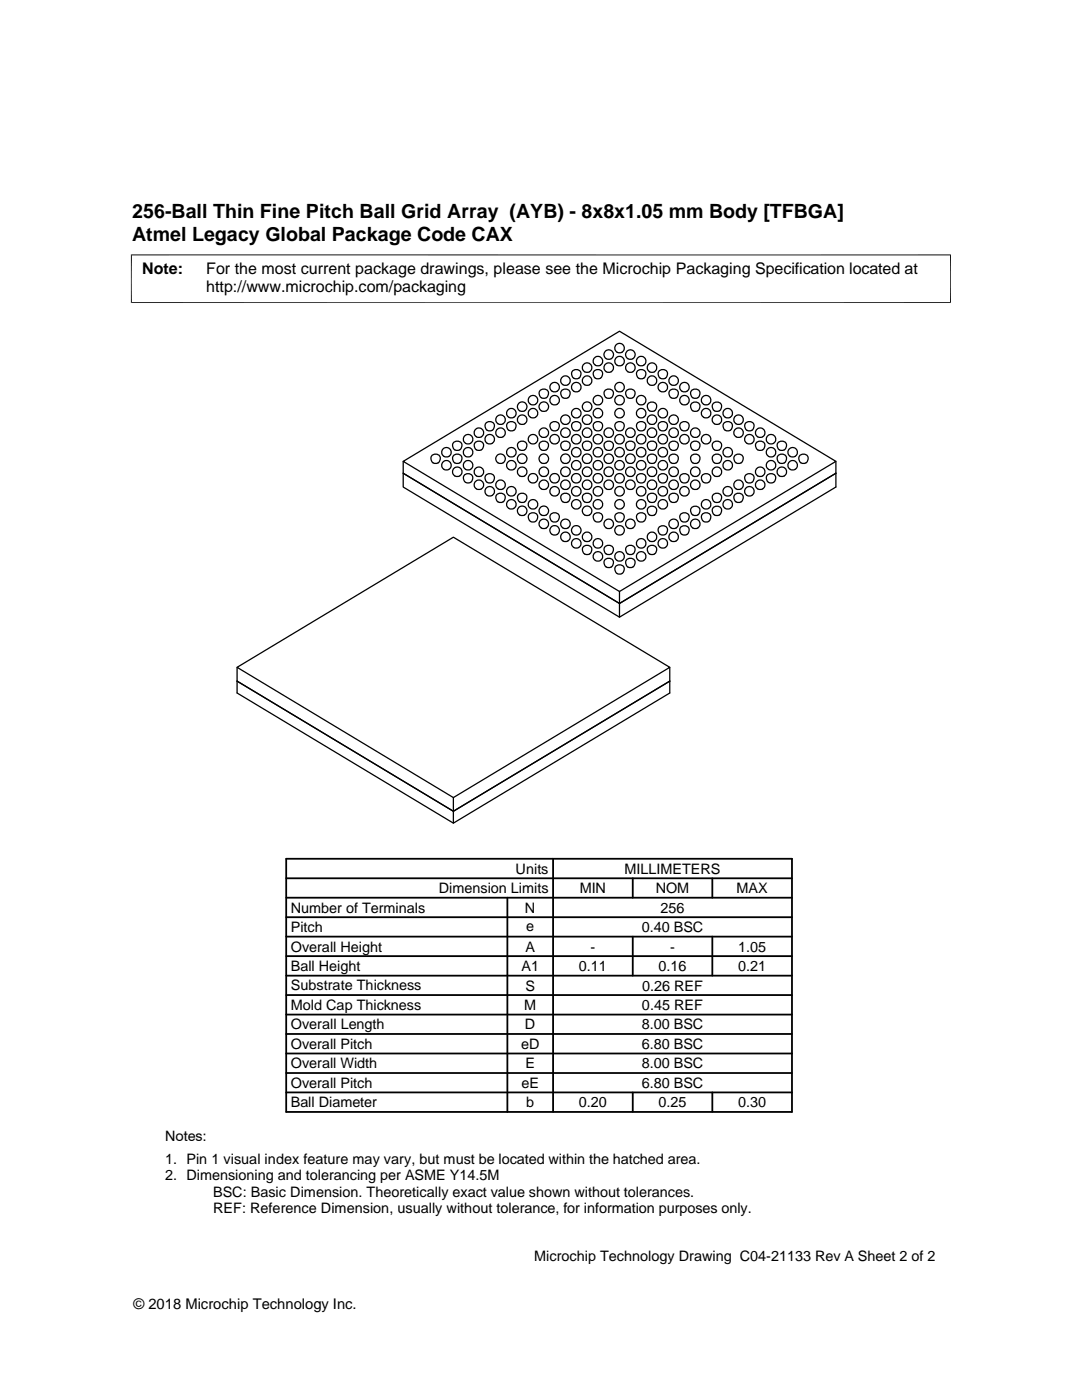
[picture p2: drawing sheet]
<svg xmlns="http://www.w3.org/2000/svg" width="216mm" height="279mm" viewBox="0 0 216 279" stroke-linecap="round" stroke-linejoin="round" font-family="sans-serif">
<g fill="none" stroke="#000" stroke-width=".25">
<path d="M111.2 78.1a.96 .96 0 0 0 0-1.7 .96 .96 0 0 0-1.5 .8 .96 .96 0 0 0 1.4 .9h.1M80.5 92.1l43.1-26 43.2 26-43.2 25.9zM111.2 80.7a.96 .96 0 0 0 0-1.7 .96 .96 0 0 0-1.5 .8 .96 .96 0 0 0 1.4 .9h.1M111.2 88.5a.95 .95 0 0 1-1.5-.7 .95 .95 0 0 1 1.2-1 .95 .95 0 0 1 .5 1.5l-.2 .2M166.8 92.1v5.1l-43.2 26-43.1-26v-2.8l43.1 26 43.2-26-43.2 26-43.1-26v-2.3M123.6 118v5.2M47.3 133.2l43.2-26 43.1 26-43.1 26zM47.3 135.9l43.2 26 43.1-26M47.3 133.2v5.1l43.2 26 43.1-26v-5.1M90.5 159.2v5.1"/>
<circle cx="106.4" cy="79.9" r=".96"/>
<circle cx="108.5" cy="78.6" r=".94"/>
<circle cx="112.8" cy="76" r=".96"/>
<circle cx="112.8" cy="78.6" r=".94"/>
<circle cx="115" cy="74.7" r=".94"/>
<circle cx="115" cy="77.3" r=".95"/>
<circle cx="117.1" cy="76" r=".96"/>
<circle cx="117.1" cy="73.4" r=".95"/>
<circle cx="119.3" cy="72.1" r=".96"/>
<circle cx="119.3" cy="74.7" r=".94"/>
<circle cx="119.3" cy="79.9" r=".96"/>
<circle cx="121.5" cy="78.6" r=".94"/>
<circle cx="121.5" cy="73.4" r=".95"/>
<circle cx="121.5" cy="70.8" r=".95"/>
<circle cx="123.6" cy="72.1" r=".96"/>
<circle cx="123.6" cy="69.5" r=".96"/>
<circle cx="123.6" cy="79.9" r=".96"/>
<circle cx="123.6" cy="77.3" r=".95"/>
<circle cx="125.8" cy="78.6" r=".94"/>
<circle cx="125.8" cy="73.4" r=".95"/>
<circle cx="125.8" cy="70.8" r=".95"/>
<circle cx="127.9" cy="72.1" r=".96"/>
<circle cx="127.9" cy="79.9" r=".96"/>
<circle cx="127.9" cy="74.7" r=".94"/>
<circle cx="130.1" cy="76" r=".96"/>
<circle cx="130.1" cy="73.4" r=".95"/>
<circle cx="132.3" cy="74.7" r=".94"/>
<circle cx="132.3" cy="77.3" r=".95"/>
<circle cx="134.4" cy="76" r=".96"/>
<circle cx="134.4" cy="78.6" r=".94"/>
<circle cx="136.6" cy="79.9" r=".96"/>
<circle cx="136.6" cy="77.3" r=".95"/>
<circle cx="138.7" cy="78.6" r=".94"/>
<circle cx="140.9" cy="79.9" r=".96"/>
<circle cx="86.9" cy="91.6" r=".95"/>
<circle cx="89.1" cy="92.9" r=".96"/>
<circle cx="89.1" cy="90.3" r=".96"/>
<circle cx="91.2" cy="91.6" r=".95"/>
<circle cx="91.2" cy="89" r=".94"/>
<circle cx="91.2" cy="94.2" r=".95"/>
<circle cx="93.4" cy="92.9" r=".96"/>
<circle cx="93.4" cy="95.5" r=".94"/>
<circle cx="93.4" cy="90.3" r=".96"/>
<circle cx="93.4" cy="87.7" r=".95"/>
<circle cx="95.6" cy="96.7" r=".96"/>
<circle cx="95.6" cy="86.4" r=".96"/>
<circle cx="95.6" cy="89" r=".94"/>
<circle cx="95.6" cy="94.2" r=".95"/>
<circle cx="97.7" cy="95.5" r=".94"/>
<circle cx="97.7" cy="85.1" r=".94"/>
<circle cx="97.7" cy="98.1" r=".95"/>
<circle cx="97.7" cy="87.7" r=".95"/>
<circle cx="99.9" cy="96.7" r=".96"/>
<circle cx="99.9" cy="86.4" r=".96"/>
<circle cx="99.9" cy="99.4" r=".94"/>
<circle cx="99.9" cy="83.8" r=".95"/>
<circle cx="99.9" cy="91.6" r=".95"/>
<circle cx="102" cy="92.9" r=".96"/>
<circle cx="102" cy="82.5" r=".96"/>
<circle cx="102" cy="90.3" r=".96"/>
<circle cx="102" cy="85.1" r=".94"/>
<circle cx="102" cy="98.1" r=".95"/>
<circle cx="104.2" cy="99.4" r=".94"/>
<circle cx="104.2" cy="89" r=".94"/>
<circle cx="104.2" cy="94.2" r=".95"/>
<circle cx="104.2" cy="83.8" r=".95"/>
<circle cx="104.2" cy="91.6" r=".95"/>
<circle cx="104.2" cy="81.2" r=".95"/>
<circle cx="106.3" cy="82.5" r=".96"/>
<circle cx="106.4" cy="87.7" r=".95"/>
<circle cx="106.4" cy="95.5" r=".95"/>
<circle cx="108.5" cy="96.7" r=".96"/>
<circle cx="108.5" cy="86.4" r=".96"/>
<circle cx="108.5" cy="89" r=".94"/>
<circle cx="108.5" cy="94.2" r=".95"/>
<circle cx="108.5" cy="91.6" r=".95"/>
<circle cx="108.5" cy="81.2" r=".95"/>
<circle cx="110.7" cy="85.1" r=".94"/>
<circle cx="110.7" cy="98.1" r=".95"/>
<circle cx="110.7" cy="95.5" r=".95"/>
<circle cx="112.8" cy="96.7" r=".96"/>
<circle cx="112.8" cy="86.4" r=".96"/>
<circle cx="112.8" cy="99.4" r=".94"/>
<circle cx="112.8" cy="89" r=".94"/>
<circle cx="112.8" cy="94.2" r=".95"/>
<circle cx="112.8" cy="83.8" r=".95"/>
<circle cx="112.8" cy="91.6" r=".95"/>
<circle cx="115" cy="92.9" r=".96"/>
<circle cx="115" cy="82.5" r=".96"/>
<circle cx="115" cy="90.3" r=".96"/>
<circle cx="115" cy="85.1" r=".94"/>
<circle cx="115" cy="98.1" r=".95"/>
<circle cx="115" cy="87.7" r=".95"/>
<circle cx="115" cy="95.5" r=".95"/>
<circle cx="117.1" cy="96.7" r=".96"/>
<circle cx="117.1" cy="86.4" r=".96"/>
<circle cx="117.1" cy="99.4" r=".94"/>
<circle cx="117.1" cy="89" r=".94"/>
<circle cx="117.1" cy="94.2" r=".95"/>
<circle cx="117.1" cy="83.8" r=".95"/>
<circle cx="117.2" cy="91.6" r=".95"/>
<circle cx="117.2" cy="81.2" r=".95"/>
<circle cx="119.3" cy="92.9" r=".96"/>
<circle cx="119.3" cy="82.5" r=".96"/>
<circle cx="119.3" cy="90.3" r=".96"/>
<circle cx="119.3" cy="85.1" r=".94"/>
<circle cx="119.3" cy="98.1" r=".95"/>
<circle cx="119.3" cy="87.7" r=".95"/>
<circle cx="119.3" cy="95.5" r=".95"/>
<circle cx="121.5" cy="96.7" r=".96"/>
<circle cx="121.5" cy="86.4" r=".96"/>
<circle cx="121.5" cy="89" r=".94"/>
<circle cx="121.5" cy="94.2" r=".95"/>
<circle cx="121.5" cy="91.6" r=".95"/>
<circle cx="123.6" cy="92.9" r=".96"/>
<circle cx="123.6" cy="82.5" r=".96"/>
<circle cx="123.6" cy="90.3" r=".96"/>
<circle cx="123.6" cy="85.1" r=".94"/>
<circle cx="123.6" cy="98.1" r=".95"/>
<circle cx="123.6" cy="87.7" r=".95"/>
<circle cx="123.6" cy="95.5" r=".95"/>
<circle cx="125.8" cy="96.7" r=".96"/>
<circle cx="125.8" cy="86.4" r=".96"/>
<circle cx="125.8" cy="89" r=".94"/>
<circle cx="125.8" cy="94.2" r=".95"/>
<circle cx="125.8" cy="91.6" r=".95"/>
<circle cx="127.9" cy="92.9" r=".96"/>
<circle cx="127.9" cy="82.5" r=".96"/>
<circle cx="127.9" cy="95.5" r=".94"/>
<circle cx="127.9" cy="90.3" r=".96"/>
<circle cx="127.9" cy="85.1" r=".94"/>
<circle cx="127.9" cy="98.1" r=".95"/>
<circle cx="127.9" cy="87.7" r=".95"/>
<circle cx="130.1" cy="96.7" r=".96"/>
<circle cx="130.1" cy="86.4" r=".96"/>
<circle cx="130.1" cy="81.2" r=".95"/>
<circle cx="130.1" cy="99.4" r=".94"/>
<circle cx="130.1" cy="91.6" r=".95"/>
<circle cx="130.1" cy="89" r=".94"/>
<circle cx="130.1" cy="94.2" r=".95"/>
<circle cx="130.1" cy="83.8" r=".95"/>
<circle cx="132.3" cy="82.5" r=".96"/>
<circle cx="132.3" cy="92.9" r=".96"/>
<circle cx="132.3" cy="95.5" r=".94"/>
<circle cx="132.3" cy="90.3" r=".96"/>
<circle cx="132.3" cy="85.1" r=".94"/>
<circle cx="132.3" cy="98.1" r=".95"/>
<circle cx="132.3" cy="87.7" r=".95"/>
<circle cx="134.4" cy="96.7" r=".96"/>
<circle cx="134.4" cy="86.4" r=".96"/>
<circle cx="134.4" cy="99.4" r=".94"/>
<circle cx="134.4" cy="91.6" r=".95"/>
<circle cx="134.4" cy="89" r=".94"/>
<circle cx="134.4" cy="83.8" r=".95"/>
<circle cx="134.4" cy="94.2" r=".95"/>
<circle cx="136.6" cy="85.1" r=".94"/>
<circle cx="136.6" cy="95.5" r=".95"/>
<circle cx="136.6" cy="98.1" r=".95"/>
<circle cx="136.6" cy="87.7" r=".95"/>
<circle cx="138.7" cy="86.4" r=".96"/>
<circle cx="138.7" cy="96.7" r=".96"/>
<circle cx="138.7" cy="81.2" r=".95"/>
<circle cx="138.7" cy="91.6" r=".95"/>
<circle cx="138.7" cy="89" r=".94"/>
<circle cx="138.7" cy="94.2" r=".95"/>
<circle cx="140.9" cy="82.5" r=".96"/>
<circle cx="140.9" cy="95.5" r=".95"/>
<circle cx="140.9" cy="87.7" r=".95"/>
<circle cx="143.1" cy="89" r=".94"/>
<circle cx="143.1" cy="81.2" r=".95"/>
<circle cx="143.1" cy="99.4" r=".94"/>
<circle cx="143.1" cy="91.6" r=".95"/>
<circle cx="143.1" cy="83.8" r=".95"/>
<circle cx="143.1" cy="94.2" r=".95"/>
<circle cx="145.2" cy="82.5" r=".96"/>
<circle cx="145.2" cy="92.9" r=".96"/>
<circle cx="145.2" cy="90.3" r=".96"/>
<circle cx="145.2" cy="85.1" r=".94"/>
<circle cx="145.2" cy="98.1" r=".95"/>
<circle cx="147.4" cy="86.4" r=".96"/>
<circle cx="147.4" cy="96.7" r=".96"/>
<circle cx="147.4" cy="91.6" r=".95"/>
<circle cx="147.4" cy="99.4" r=".94"/>
<circle cx="147.4" cy="83.8" r=".95"/>
<circle cx="149.5" cy="85.1" r=".94"/>
<circle cx="149.5" cy="95.5" r=".95"/>
<circle cx="149.5" cy="87.7" r=".95"/>
<circle cx="149.5" cy="98.1" r=".95"/>
<circle cx="151.7" cy="86.4" r=".96"/>
<circle cx="151.7" cy="96.7" r=".96"/>
<circle cx="151.7" cy="89" r=".94"/>
<circle cx="151.7" cy="94.2" r=".95"/>
<circle cx="153.8" cy="92.9" r=".96"/>
<circle cx="153.8" cy="95.5" r=".94"/>
<circle cx="153.8" cy="90.3" r=".96"/>
<circle cx="153.9" cy="87.7" r=".95"/>
<circle cx="156" cy="91.6" r=".95"/>
<circle cx="156" cy="89" r=".94"/>
<circle cx="156" cy="94.2" r=".95"/>
<circle cx="158.2" cy="92.9" r=".96"/>
<circle cx="158.2" cy="90.3" r=".96"/>
<circle cx="160.3" cy="91.6" r=".95"/>
<circle cx="102" cy="100.6" r=".95"/>
<circle cx="104.2" cy="102" r=".95"/>
<circle cx="106.4" cy="103.3" r=".94"/>
<circle cx="106.4" cy="100.6" r=".95"/>
<circle cx="108.5" cy="104.6" r=".95"/>
<circle cx="108.5" cy="102" r=".95"/>
<circle cx="110.7" cy="103.3" r=".94"/>
<circle cx="110.7" cy="105.8" r=".95"/>
<circle cx="112.8" cy="107.1" r=".96"/>
<circle cx="112.8" cy="104.6" r=".95"/>
<circle cx="115" cy="100.6" r=".95"/>
<circle cx="115" cy="108.4" r=".95"/>
<circle cx="115" cy="105.8" r=".95"/>
<circle cx="117.1" cy="107.1" r=".96"/>
<circle cx="117.1" cy="109.8" r=".94"/>
<circle cx="117.2" cy="102" r=".95"/>
<circle cx="119.3" cy="111" r=".95"/>
<circle cx="119.3" cy="103.3" r=".94"/>
<circle cx="119.3" cy="100.6" r=".95"/>
<circle cx="119.3" cy="108.4" r=".95"/>
<circle cx="121.5" cy="112.4" r=".95"/>
<circle cx="121.5" cy="109.8" r=".94"/>
<circle cx="121.5" cy="104.6" r=".95"/>
<circle cx="123.6" cy="113.7" r=".94"/>
<circle cx="123.6" cy="111" r=".95"/>
<circle cx="123.6" cy="103.3" r=".94"/>
<circle cx="123.6" cy="100.6" r=".95"/>
<circle cx="123.6" cy="105.8" r=".95"/>
<circle cx="125.8" cy="112.4" r=".95"/>
<circle cx="125.8" cy="109.8" r=".94"/>
<circle cx="125.8" cy="104.6" r=".95"/>
<circle cx="127.9" cy="111" r=".95"/>
<circle cx="127.9" cy="103.3" r=".94"/>
<circle cx="127.9" cy="100.6" r=".95"/>
<circle cx="127.9" cy="108.4" r=".95"/>
<circle cx="130.1" cy="107.1" r=".96"/>
<circle cx="130.1" cy="109.8" r=".94"/>
<circle cx="130.1" cy="102" r=".95"/>
<circle cx="132.3" cy="105.9" r=".94"/>
<circle cx="132.3" cy="100.6" r=".95"/>
<circle cx="132.3" cy="108.4" r=".95"/>
<circle cx="134.4" cy="107.1" r=".96"/>
<circle cx="134.4" cy="104.6" r=".95"/>
<circle cx="136.6" cy="105.9" r=".94"/>
<circle cx="136.6" cy="103.3" r=".94"/>
<circle cx="138.7" cy="102" r=".95"/>
<circle cx="138.7" cy="104.6" r=".95"/>
<circle cx="140.9" cy="103.3" r=".94"/>
<circle cx="140.9" cy="100.6" r=".95"/>
<circle cx="143.1" cy="102" r=".95"/>
<circle cx="145.2" cy="100.6" r=".95"/>
</g>
<path d="M26.1 50.9h163.7M26.2 50.8v9.7M189.7 50.8v9.7M26.1 60.4h163.7" fill="none" stroke="#000" stroke-width=".2"/>
<g fill="none" stroke="#000" stroke-width=".36">
<path d="M57.1 171.4h100.9v50.5h-100.9zM57.1 179.2h100.9M57.1 175.3h100.9M101.2 179.2v42.7M110.4 171.4v50.5M126.3 175.3v3.9M142.1 175.3v3.9M57.1 190.8h100.9M57.1 186.9h100.9M57.1 183h100.9M57.1 194.7h100.9M57.1 198.6h100.9"/>
<path d="M126.3 186.9v7.8M142.1 186.9v7.8M57.1 206.4h100.9M57.1 202.5h100.9M57.1 214.1h100.9M57.1 210.2h100.9M57.1 218h100.9M126.3 218v3.9M142.1 218v3.9"/>
</g>
<g font-size="3.9">
<text x="26.4" y="43.5">256-Ball Thin Fine Pitch Ball Grid Array (AYB) - 8x8x1.05 mm Body [TFBGA]</text>
<text x="26.4" y="48">Atmel Legacy Global Package Code CAX</text>
</g>
<g font-size="3.2">
<text x="28.4" y="54.6">Note:</text>
<text x="41.1" y="58.3">http://www.microchip.com/packaging</text>
<text x="41.1" y="54.6">For the most current package drawings, please see the Microchip Packaging Specification located at</text>
</g>
<g font-size="2.9">
<text x="87.6" y="178.2">Dimension Limits</text>
<text x="102.9" y="174.4">Units</text>
<text x="115.7" y="178.2">MIN</text>
<text x="124.6" y="174.4">MILLIMETERS</text>
<text x="130.8" y="178.2">NOM</text>
<text x="147" y="178.2">MAX</text>
<text x="58" y="182.1">Number of Terminals</text>
<text x="104.8" y="182.1">N</text>
<text x="105" y="185.7">e</text>
<text x="131.8" y="182.1">256</text>
<text x="58" y="189.9">Overall Height</text>
<text x="58" y="186">Pitch</text>
<text x="104.8" y="189.9">A</text>
<text x="117.8" y="189.9">-</text>
<text x="128" y="186">0.40 BSC</text>
<text x="133.7" y="189.9">-</text>
<text x="147.3" y="189.9">1.05</text>
<text x="58" y="197.7">Substrate Thickness</text>
<text x="58" y="193.8">Ball Height</text>
<text x="104.1" y="193.8">A1</text>
<text x="104.8" y="197.7">S</text>
<text x="115.5" y="193.8">0.11</text>
<text x="128.1" y="197.7">0.26 REF</text>
<text x="131.4" y="193.8">0.16</text>
<text x="147.3" y="193.8">0.21</text>
<text x="58" y="201.6">Mold Cap Thickness</text>
<text x="104.6" y="201.6">M</text>
<text x="128.1" y="201.6">0.45 REF</text>
<text x="58" y="205.4">Overall Length</text>
<text x="58" y="209.3">Overall Pitch</text>
<text x="104" y="209.3">eD</text>
<text x="104.8" y="205.4">D</text>
<text x="128" y="205.4">8.00 BSC</text>
<text x="128" y="209.3">6.80 BSC</text>
<text x="58" y="213.2">Overall Width</text>
<text x="104.8" y="213.2">E</text>
<text x="128" y="213.2">8.00 BSC</text>
<text x="58" y="221">Ball Diameter</text>
<text x="58" y="217.1">Overall Pitch</text>
<text x="104" y="217.1">eE</text>
<text x="105" y="221">b</text>
<text x="115.5" y="221">0.20</text>
<text x="128" y="217.1">6.80 BSC</text>
<text x="131.4" y="221">0.25</text>
<text x="147.3" y="221">0.30</text>
<text x="32.9" y="227.6">Notes:</text>
<text x="32.9" y="232.2">1. Pin 1 visual index feature may vary, but must be located within the hatched area.</text>
<text x="32.9" y="235.5">2. Dimensioning and tolerancing per ASME Y14.5M</text>
<text x="42.5" y="238.8">BSC: Basic Dimension. Theoretically exact value shown without tolerances.</text>
<text x="42.5" y="242.2">REF: Reference Dimension, usually without tolerance, for information purposes only.</text>
<text x="106.6" y="251.7">Microchip Technology Drawing C04-21133 Rev A Sheet 2 of 2</text>
<text x="26.6" y="261.3">© 2018 Microchip Technology Inc.</text>
</g>
</svg>
